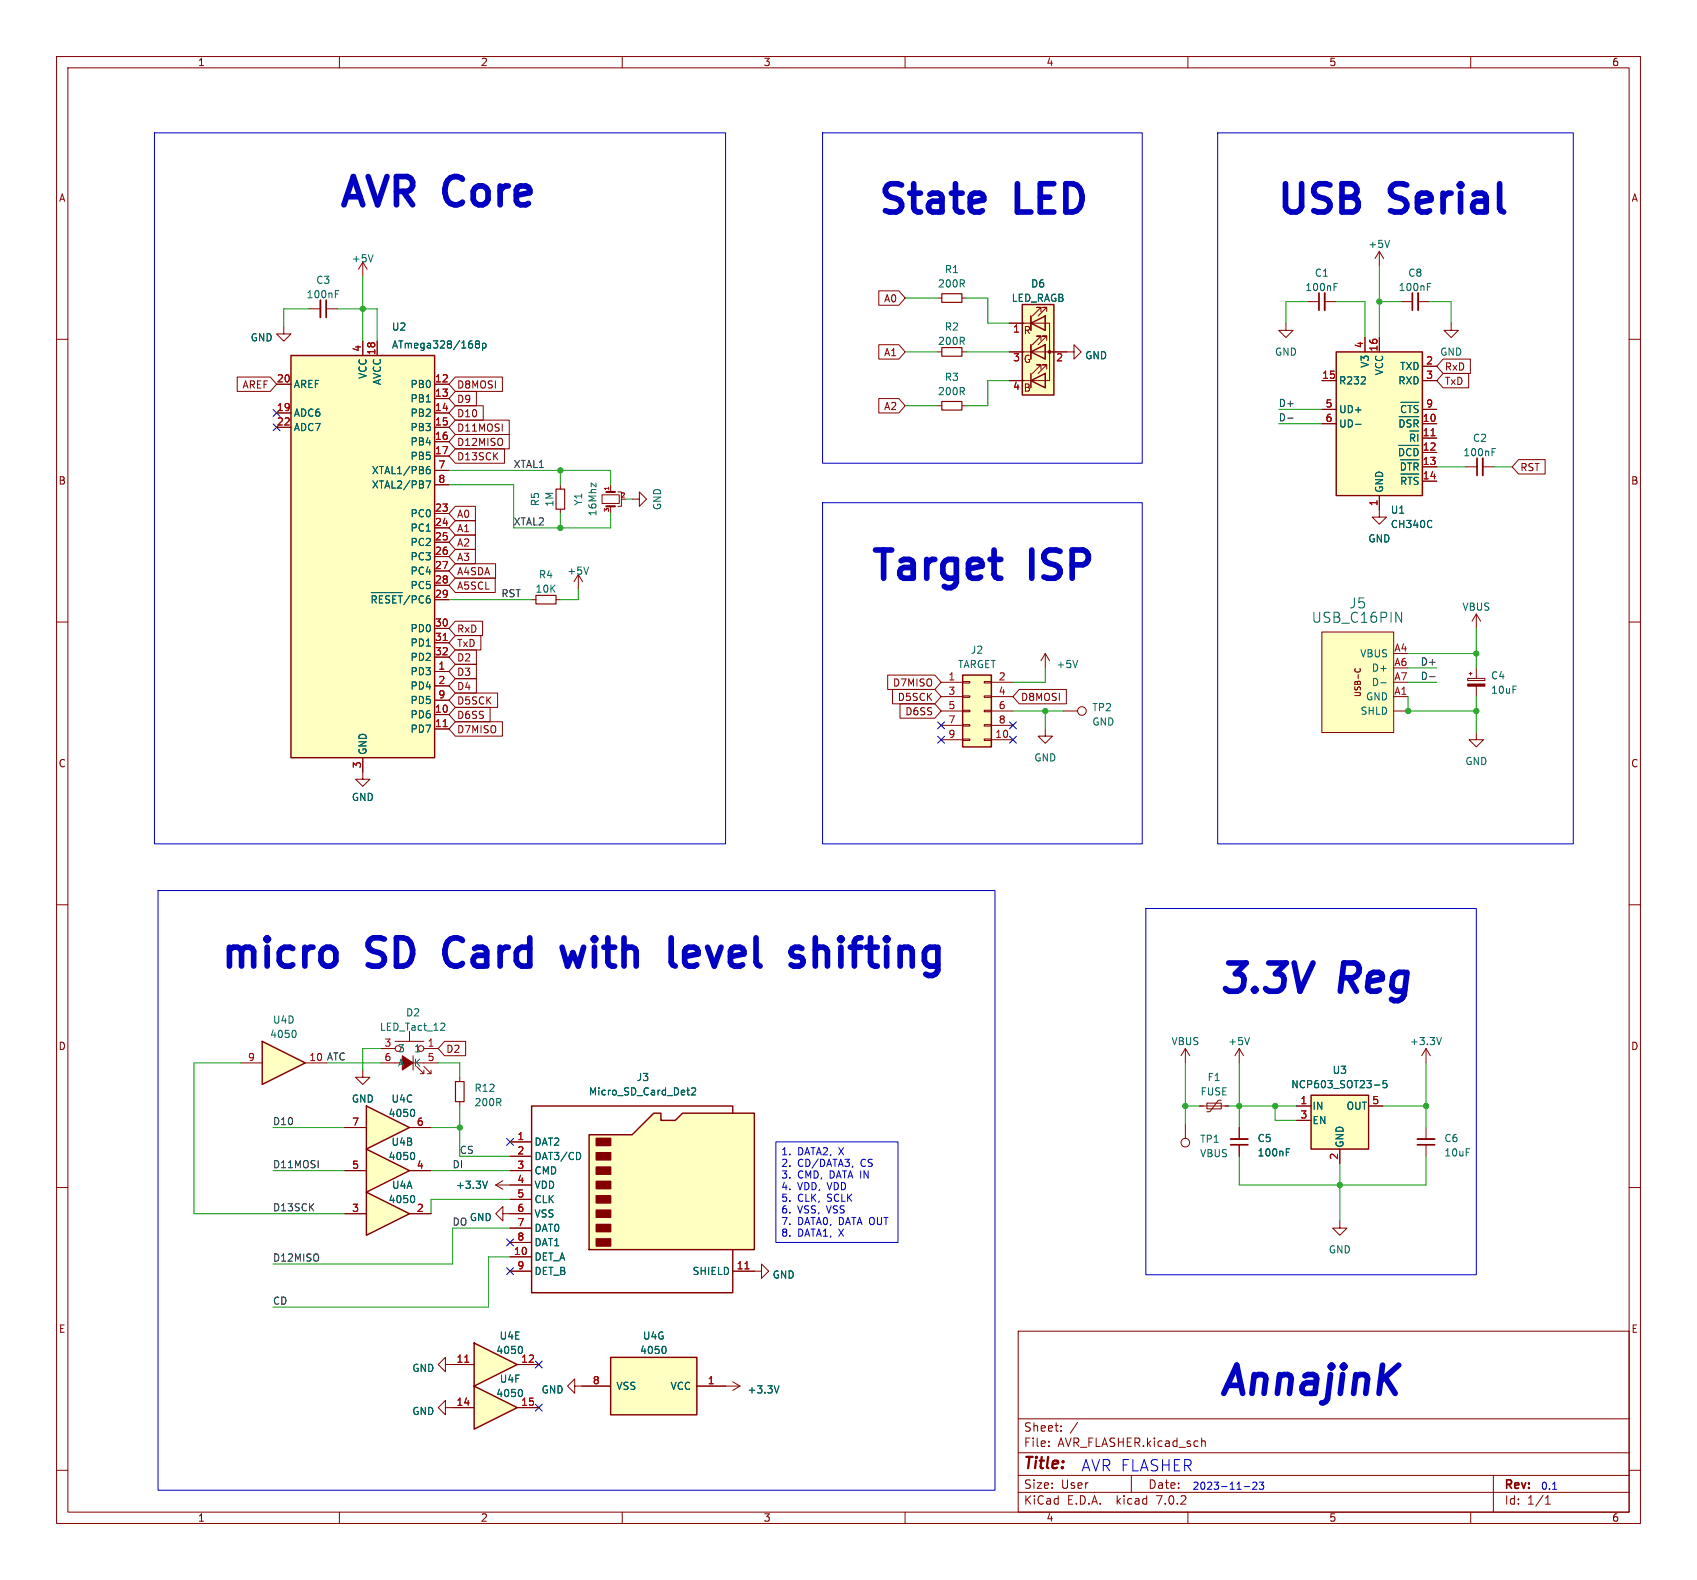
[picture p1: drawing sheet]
<svg xmlns="http://www.w3.org/2000/svg" width="300mm" height="279mm" viewBox="0 0 300 279" stroke-linecap="round" stroke-linejoin="round" font-family="sans-serif">
<g fill="none" stroke="#840000" stroke-width=".18">
<path d="M10 10h280v259.4h-280zM12 12h276v255.4h-276zM60 10v2M110 10v2M160 10v2M210 10v2M260 10v2M10 60h2M50.2 57.8v1.3h1.2l-1.2 1.2-1.3-1.2h1.3M54.6 54.6h2M57.7 54.6h2M288 60h2"/>
<path d="M99.1 85.7v.8M99.1 90v.8M106.4 87.5h3.1v1.5h-3.1zM107.9 85.7v1.3M107.9 89.5v1.3M109.2 87h.7v2.5h-.7M10 110h2M288 110h2M10 160h2M288 160h2M67.3 188h10.2M67.3 185.4h2.5"/>
<path d="M69.8 184.2h5.1M72.4 182.4v1.8M73 186.7v2.5M73.7 188.6l1.2 1.3M74.9 189.2v.7h-.6M74.9 188.6l1.3 1.3M74.9 185.4h2.6M76.2 189.2v.7h-.6M10 210h2M288 210h2M180 235.4h108v32h-108zM10 260h2"/>
<path d="M180 256.9h108M180 250.9h108M185.4 255.7v.1M185.4 254.9v.1M187.6 253v.1M187.6 252.2v.1M212.5 254.9h.5l.1 .9M288 260h2M60 267.4v2M110 267.4v2M160 267.4v2M180 263.9h108"/>
<path d="M180 260.9h108M200 260.9v3M210 267.4v2M260 267.4v2M264 260.9v6.5M273.2 266h.9M273.2 264.9l.4-.4v1.5"/>
<circle cx="74.4" cy="185.4" r=".51"/>
</g>
<path d="M107.2 87h1.5M107.2 89.5h1.5" fill="none" stroke="#840000" stroke-width=".38"/>
<path d="M59.3 51.4h.6M105.4 85.4v.7l-.9-.7v.7M78.4 180.9l.2 .3v.3l-.7 .7h.7" fill="none" stroke="#006464" stroke-width=".18"/>
<path d="M98.3 86.5h1.5v3.5h-1.5z" fill="none" stroke="#840000" stroke-width=".2"/>
<path d="M71.1 186.7l1.9 1.3-1.9 1.2z" fill="#840000" stroke="#840000" stroke-width=".18"/>
<path d="M56.6 53.1v3" fill="none" stroke="#840000" stroke-width=".33"/>
<path d="M57.7 53.1v3" fill="none" stroke="#840000" stroke-width=".3"/>
<path d="M46.4 184.2l7.6 3.8-7.6 3.8z" fill="#ffffc2"/>
<path d="M46.4 184.2l7.6 3.8-7.6 3.8z" fill="none" stroke="#840000" stroke-width=".25"/>
<g fill="none" stroke="#840000" stroke-width=".18">
<path d="M165.7 52.7h.8M170.1 52.7h.7M111.8 88.3h1.2v-1.3l1.3 1.3-1.3 1.2v-1.2M102.2 101.6l-.7 1.3M102.2 101.6v2.5M102.2 101.6l.8 1.3M184.8 115.6l-.8 1.2M184.8 115.6v2.5M184.8 115.6l.7 1.2M64.1 136.5v1.3h1.3l-1.3 1.3-1.2-1.3h1.2M42.5 188h3.9M54 188h3.8"/>
<path d="M209.5 198.8v2.5M212.1 195.6h5.1M213.4 195.1h2.5v1h-2.5zM215.9 194.6h-.5l-1.5 2h-.5M219.1 199.4v2M252.1 185.4l-.8 1.3M252.1 185.4v2.6M252.1 185.4l.8 1.3M219.1 202.4v2.1"/>
<circle cx="209.5" cy="202.1" r=".76"/>
</g>
<path d="M104 100.3l-.4 1.3M190.5 116.8l-.4 1.3M52.2 182.3l.1 .4-.1 .7M254.8 183.5l-.4 1.2M227.4 203.1h.6" fill="none" stroke="#006464" stroke-width=".18"/>
<path d="M166.5 51.9h3.6v1.6h-3.6z" fill="none" stroke="#840000" stroke-width=".2"/>
<path d="M217.6 201.4h3" fill="none" stroke="#840000" stroke-width=".33"/>
<path d="M217.6 202.4h3" fill="none" stroke="#840000" stroke-width=".3"/>
<path d="M83.8 245.1l7.6 3.8-7.6 3.8z" fill="#ffffc2"/>
<path d="M51.4 62.9h25.4v71.1h-25.4zM170.2 119.4h5.1v12.7h-5.1zM83.8 245.1l7.6 3.8-7.6 3.8z" fill="none" stroke="#840000" stroke-width=".25"/>
<g fill="none" stroke="#840000" stroke-width=".18">
<path d="M64.1 46.4l-.7 1.2M64.1 46.4v2.5M64.1 46.4l.8 1.2M48.9 67.9h2.5M48.9 73h2.5M48.9 75.6h2.5M64.1 60.3v2.6M66.7 60.3v2.6M76.8 67.9h2.6M76.8 70.5h2.6M76.8 73h2.6M76.8 75.6h2.6"/>
<path d="M76.8 78.1h2.6M165.7 71.8h.8M165.7 62.2h.8M170.1 71.8h.7M170.1 62.2h.7M76.8 80.6h2.6M76.8 90.8h2.6M76.8 93.3h2.6M76.8 95.9h2.6M76.8 98.4h2.6M76.8 83.2h2.6M76.8 85.7h2.6"/>
<path d="M76.8 118.7h2.6M76.8 101h2.6M76.8 103.5h2.6M76.8 106h2.6M76.8 111.1h2.6M76.8 113.7h2.6M76.8 116.2h2.6M64.1 134v2.5M76.8 126.4h2.6M76.8 128.9h2.6M76.8 121.3h2.6M76.8 123.8h2.6"/>
<path d="M166.4 120.7h3.8M166.4 130.8h3.8M166.4 123.2h3.8M166.4 125.7h3.8M166.4 128.3h3.8M170.2 130.7h1.2v.2h-1.2zM170.2 128.1h1.2v.3h-1.2zM170.2 125.6h1.2v.3h-1.2zM170.2 123.1h1.2v.2h-1.2zM170.2 120.5h1.2v.3h-1.2zM174 130.7h1.3v.2h-1.3zM174 128.1h1.3v.3h-1.3z"/>
<path d="M174 125.6h1.3v.3h-1.3zM174 123.1h1.3v.2h-1.3zM174 120.5h1.3v.3h-1.3zM175.3 120.7h3.8M175.3 130.8h3.8M175.3 123.2h3.8M175.3 125.7h3.8M175.3 128.3h3.8M184.8 128.9v1.3h1.3l-1.3 1.2-1.3-1.2h1.3M188 125.7h2.5M209.5 185.4l-.7 1.3M209.5 185.4v2.6"/>
<path d="M209.5 185.4l.8 1.3M219.1 185.4l-.8 1.3M219.1 185.4v2.6M219.1 185.4l.7 1.3M133.3 224.8h1.3v-1.3l1.3 1.3-1.3 1.3v-1.3M80 248.9h3.8M91.4 248.9h3.8M101.6 245.1v-1.3l-1.3 1.3 1.3 1.3v-1.3h1.3M128.3 245.1h2.5M129.5 244.3l1.3 .8M130.8 245.1l-1.3 .8"/>
<circle cx="191.3" cy="125.7" r=".76"/>
</g>
<g fill="none" stroke="#006464" stroke-width=".18">
<path d="M65.9 45l-.4 1.3M75.4 71.1h.7M84.3 60.8l-.3-.2 .3-.3h.2l.3 .2-.3 .3M84.3 60.8l-.3 .3v.2l.3 .2h.2l.3-.2v-.2l-.3-.3M84.3 60.8h.2M85.3 60.8l.4-.1 .2 .2-.1 .6h-.5M85.3 60.7v1.3M75.3 85h.8l-.5 1.3M75.4 83.2l.2-.2h.2l.3 .2v.3l-.3 .3-.3-.1-.1-.2M76 82.5l-.4 .1-.2 .4M65.6 104.8h5.5M66.5 105.6l-.2-.2h-.5v1.2"/>
<path d="M67.7 105.4h-.6v1.2M68.9 105.4h-.5l-.2 .2M70 105.4h-.6v1.2M70.4 105.4h.7M70.8 105.4v1.2M72.5 105.3l-1.1 1.6M73.6 105.6l-.2-.2h-.5v1.2M74.9 105.5l-.4-.1-.4 .3M76 105.4h-.4l-.2 .3M220.9 183.5l-.4 1.2M92.2 245.8l.1 .4-.1 .6M137.7 245.1l-.4 1.2"/>
</g>
<g fill="#ffffc2" stroke="#ffffc2" stroke-width=".18">
<path d="M170.2 119.4h5.1v12.7h-5.1z"/>
<path d="M51.4 62.9h25.4v71.1h-25.4z"/>
</g>
<path d="M166.5 71h3.6v1.5h-3.6zM166.5 61.5h3.6v1.5h-3.6z" fill="none" stroke="#840000" stroke-width=".2"/>
<path d="M78.3 113.3h.8M78.3 128.5h.8" fill="none" stroke="#a90000" stroke-width=".18"/>
<path d="M83.8 237.5l7.6 3.8-7.6 3.8z" fill="#ffffc2"/>
<path d="M180.7 53.8h5.6v16.1h-5.6zM182.2 57.2l2.6-1.3v2.5zM182.2 55.9v2.5M182.2 67.3l2.6-1.3v2.6zM182.2 62.2l2.6-1.2v2.5zM182.2 61v2.5M182.2 66v2.6M83.8 237.5l7.6 3.8-7.6 3.8zM107.9 240h15.3v10.2h-15.3z" fill="none" stroke="#840000" stroke-width=".25"/>
<g fill="none" stroke="#840000" stroke-width=".18">
<path d="M178.4 57.2h7.1v10.1h-7.1M182.2 55.9v2.5M184 55.1v-.7h-.7h.7l-1.5 1.5M184.8 55.9v2.5zM184.8 55.9h.1M185 55.1v-.7h-.7h.7l-1.5 1.5M178.4 62.2h11.5v-1.2l1.2 1.2-1.2 1.3v-1.3M182.2 61v2.5M184 65.3v-.8h-.7h.7l-1.5 1.5M184 60.2v-.8h-.7h.7l-1.5 1.6M184.8 61v2.5zM184.8 61h.1"/>
<path d="M185 65.3v-.8h-.7h.7l-1.5 1.5M185 60.2v-.8h-.7h.7l-1.5 1.6M94 106h.7M98.3 106h.8M88.9 214.6v-1.2l-1.3 1.2 1.3 1.3v-1.3h1.3M78.7 248.9v-1.2l-1.2 1.2 1.2 1.3v-1.3h1.3M80 241.3h3.8M91.4 241.3h3.8M102.9 245.1h5M123.2 245.1h5.1"/>
</g>
<path d="M82.2 240.9h.7" fill="none" stroke="#a90000" stroke-width=".18"/>
<path d="M92.2 238.1l.1 .5-.1 .6M117.6 238.1l.1 .5-.1 .7" fill="none" stroke="#006464" stroke-width=".18"/>
<g fill="#ffffc2" stroke="#ffffc2" stroke-width=".18">
<path d="M180.7 53.8h5.6v16.1h-5.6z"/>
<path d="M107.9 240h15.3v10.2h-15.3z"/>
</g>
<circle cx="185.5" cy="62.2" r=".25" fill="#840000" stroke="#840000" stroke-width=".18"/>
<path d="M94.7 105.3h3.6v1.5h-3.6z" fill="none" stroke="#840000" stroke-width=".2"/>
<path d="M104.1 200.7h7.7l3.8-3.8h1.2v1.2h2.6l1.2-1.2h12.7v24.1h-29.2z" fill="#ffffc2"/>
<g fill="#840000" stroke="#840000" stroke-width=".25">
<path d="M105.4 219.1h2.5v1.2h-2.5z"/>
<path d="M105.4 216.5h2.5v1.3h-2.5z"/>
<path d="M105.4 214h2.5v1.3h-2.5z"/>
<path d="M105.4 211.5h2.5v1.2h-2.5z"/>
<path d="M105.4 208.9h2.5v1.3h-2.5z"/>
<path d="M105.4 206.4h2.5v1.2h-2.5z"/>
<path d="M105.4 203.8h2.5v1.3h-2.5z"/>
<path d="M105.4 201.3h2.5v1.3h-2.5z"/>
</g>
<path d="M129.5 196.9v-1.3h-35.5v33h35.5v-7.6M231.8 193.7h10.1v9.5h-10.1zM104.1 200.7h7.7l3.8-3.8h1.2v1.2h2.6l1.2-1.2h12.7v24.1h-29.2z" fill="none" stroke="#840000" stroke-width=".25"/>
<g fill="none" stroke="#840000" stroke-width=".18">
<path d="M227.3 57.2v1.2h1.3l-1.3 1.3-1.2-1.3h1.2M231.1 53.3h2.1M234.2 53.3h2M243.8 44.5l-.7 1.2M243.8 44.5v2.5M243.8 44.5l.8 1.2M247.6 53.3h2.1M250.7 53.3h2M256.5 57.2v1.2h1.3l-1.3 1.3-1.2-1.3h1.2M229.2 195.6h2.6M229.2 198.1h2.6M241.9 195.6h2.6"/>
<path d="M252.1 199.4v2M90.2 201.9h3.8M90.2 204.5h3.8M90.2 207h3.8M90.2 209.6h3.8M90.2 212.1h3.8M90.2 214.6h3.8M90.2 217.2h3.8M90.2 219.7h3.8M236.9 215.9v1.3h1.2l-1.2 1.2-1.3-1.2h1.3M236.9 203.2v2.5M252.1 202.4v2.1"/>
<path d="M90.2 222.3h3.8M90.2 224.8h3.8M129.5 224.8h3.8M78.7 241.3v-1.3l-1.2 1.3 1.2 1.3v-1.3h1.3"/>
</g>
<path d="M131.7 224.4h.7" fill="none" stroke="#a90000" stroke-width=".18"/>
<path d="M235.8 50.1h.6M245.7 42.5l-.5 1.3M252.3 50.1h.6M121.4 192.8h.5M121.8 193.6h.1M122.3 192.5l.4-.1 .3 .3-.8 .9h.8M243 191.9h.9M245.1 191.1h-.6v.6l.2-.1h.4l.1 .2-.1 .4-.1 .2-.5-.2M102.5 204l.2 .3-.2 .6" fill="none" stroke="#006464" stroke-width=".18"/>
<path d="M234.2 51.8v3.1M250.7 51.8v3.1M250.6 201.4h3" fill="none" stroke="#840000" stroke-width=".33"/>
<path d="M233.2 51.8v3.1M249.7 51.8v3.1M250.6 202.4h3" fill="none" stroke="#840000" stroke-width=".3"/>
<path d="M231.8 193.7h10.1v9.5h-10.1z" fill="#ffffc2" stroke="#ffffc2" stroke-width=".18"/>
<path d="M64.8 203.2l7.6 3.8-7.6 3.8z" fill="#ffffc2"/>
<path d="M64.8 203.2l7.6 3.8-7.6 3.8z" fill="none" stroke="#840000" stroke-width=".25"/>
<path d="M61 207h3.8M72.4 207h3.8" fill="none" stroke="#840000" stroke-width=".18"/>
<path d="M73.1 203.8l.2 .5-.1 .6" fill="none" stroke="#006464" stroke-width=".18"/>
<path d="M64.8 195.6l7.6 3.8-7.6 3.8z" fill="#ffffc2"/>
<path d="M64.8 195.6l7.6 3.8-7.6 3.8z" fill="none" stroke="#840000" stroke-width=".25"/>
<path d="M61 199.4h3.8M72.4 199.4h3.8" fill="none" stroke="#840000" stroke-width=".18"/>
<path d="M73.1 196.2l.2 .5-.1 .6" fill="none" stroke="#006464" stroke-width=".18"/>
<path d="M64.8 210.8l7.6 3.8-7.6 3.8z" fill="#ffffc2"/>
<path d="M236.2 62.2h15.3v25.4h-15.3zM64.8 210.8l7.6 3.8-7.6 3.8z" fill="none" stroke="#840000" stroke-width=".25"/>
<g fill="none" stroke="#840000" stroke-width=".18">
<path d="M155.4 51.4h3.5l1.1 1.3-1.1 1.3h-3.5zM178.4 57.2h2.6M241.3 59.7v2.5M243.8 59.7v2.5M41.9 66.7h5.9l1.1 1.2-1.1 1.3h-5.9zM48.9 67.9h2.5M48.9 73h2.5M48.9 75.6h2.5M64.1 60.3v2.6M66.7 60.3v2.6M76.8 67.9h2.6M76.8 70.5h2.6"/>
<path d="M76.8 73h2.6M76.8 75.6h2.6M76.8 78.1h2.6M80.5 69.2h3.7v2.6h-3.7l-1.1-1.3zM80.5 71.8h4.9v2.5h-4.9l-1.1-1.3zM80.5 66.7h8.3v2.5h-8.3l-1.1-1.3zM80.5 74.3h9.5v2.5h-9.5l-1.1-1.2zM80.5 76.8h9.5v2.6h-9.5l-1.1-1.3zM80.5 79.4h8.7v2.5h-8.7l-1.1-1.3zM155.4 61h3.5l1.1 1.2-1.1 1.3h-3.5zM155.4 70.5h3.5l1.1 1.3-1.1 1.2h-3.5zM178.4 67.3h2.6"/>
<path d="M178.4 62.2h2.6M186.1 62.2h2.5M233.7 74.9h2.5M233.7 67.3h2.5M233.7 72.4h2.5M251.5 74.9h2.5M251.5 77.5h2.5M251.5 67.3h2.5M251.5 64.8h2.5M251.5 72.4h2.5M255.1 63.5h4.8v2.5h-4.8l-1.1-1.2zM255.1 66h4.5v2.6h-4.5l-1.1-1.3z"/>
<path d="M76.8 80.6h2.6M76.8 90.8h2.6M76.8 93.3h2.6M76.8 95.9h2.6M76.8 98.4h2.6M76.8 83.2h2.6M76.8 85.7h2.6M80.5 97.2h3.5v2.5h-3.5l-1.1-1.3zM80.5 89.5h3.5v2.6h-3.5l-1.1-1.3zM80.5 92.1h3.5v2.5h-3.5l-1.1-1.3zM80.5 94.6h3.5v2.6h-3.5l-1.1-1.3zM80.5 99.7h7.1v2.5h-7.1l-1.1-1.2z"/>
<path d="M243.8 87.6v3.8h1.3l-1.3 1.3-1.2-1.3h1.2M251.5 80h2.5M251.5 82.6h2.5M251.5 85.1h2.5M259.1 82.6h2M262.1 82.6h2.1M268.4 81.3h4.7v2.5h-4.7l-1.1-1.2zM76.8 118.7h2.6M76.8 101h2.6M76.8 103.5h2.6M76.8 106h2.6M76.8 111.1h2.6"/>
<path d="M76.8 113.7h2.6M76.8 116.2h2.6M80.5 114.9h3.7v2.6h-3.7l-1.1-1.3zM80.5 112.4h4.5v2.5h-4.5l-1.1-1.2zM80.5 117.5h3.7v2.5h-3.7l-1.1-1.3zM80.5 109.9h4.8v2.5h-4.8l-1.1-1.3zM80.5 102.2h7v2.6h-7l-1.1-1.3zM156.9 119.4h8.4l1.1 1.3-1.1 1.2h-8.4zM233.7 111.8h12.7v17.7h-12.7zM239.6 118.2l-.1 .5M240.4 118.2v.5M259.5 120h3v.3h-3z"/>
<path d="M259.7 119.1h.5M260 118.9v.5M261 108.6v2.5M261 118.1v1.9M261 108.6l-.8 1.3M261 108.6l.7 1.3M64.1 134v2.5M76.8 126.4h2.6M76.8 128.9h2.6M76.8 121.3h2.6M76.8 123.8h2.6M80.5 127.6h8.3v2.6h-8.3l-1.1-1.3z"/>
<path d="M80.5 125.1h6.1v2.5h-6.1l-1.1-1.2zM80.5 122.6h7.5v2.5h-7.5l-1.1-1.3zM80.5 120h3.7v2.6h-3.7l-1.1-1.3zM157.8 121.9h7.5l1.1 1.3-1.1 1.3h-7.5zM159.1 124.5h6.2l1.1 1.2-1.1 1.3h-6.2zM180.2 121.9h8.3v2.6h-8.3l-1.1-1.3zM246.4 123.2h2.5M246.4 125.7h2.5M261 129.5v1.3h1.3l-1.3 1.3-1.3-1.3h1.3M261 121.3v1.9M61 199.4h3.8M64.1 189.2v1.3h1.3l-1.3 1.3-1.2-1.3h1.2"/>
<path d="M72.4 199.4h3.8M78.6 184.1h3.7v2.6h-3.7l-1.1-1.3zM81.3 190.5v.8M81.3 194.8v.8M219.1 199.4v2M229.2 195.6h2.6M229.2 198.1h2.6M241.9 195.6h2.6M61 214.6h3.8M61 207h3.8M72.4 214.6h3.8M72.4 207h3.8"/>
<path d="M87.6 209.6l1.3 .7M87.6 209.6h6.4M88.9 208.8l-1.3 .8M90.2 214.6h3.8M90.2 201.9h3.8M90.2 204.5h3.8M90.2 207h3.8M90.2 212.1h3.8M90.2 217.2h3.8M90.2 219.7h3.8M219.1 202.4v2.1M236.9 203.2v2.5"/>
<path d="M90.2 222.3h3.8M90.2 224.8h3.8M129.5 224.8h3.8M80 241.3h3.8M80 248.9h3.8M91.4 241.3h3.8M91.4 248.9h3.8M102.9 245.1h5M123.2 245.1h5.1"/>
</g>
<g fill="none" stroke="#006464" stroke-width=".18">
<path d="M75.4 71.1h.7M84.3 60.8l-.3-.2 .3-.3h.2l.3 .2-.3 .3M84.3 60.8l-.3 .3v.2l.3 .2h.2l.3-.2v-.2l-.3-.3M84.3 60.8h.2M85.3 60.8l.4-.1 .2 .2-.1 .6h-.5M85.3 60.7v1.3M239.6 75h1M247.3 78.8h3.5M247.3 73.7h3.5M247.5 74.2v1.3M247.6 71.1h3.2M248.1 79.6l-.2-.2-.5-.1v1.3"/>
<path d="M248.5 71.8l-.3-.1-.4 .3M248.9 71.7h.7M249.3 71.7v1.3M249.4 76.8v1.3M250 74.2v1.3M250 79.3v1.3M250.6 76.8v1.3M250.7 71.8l-.5-.1-.2 .2M263.8 79.3h.6M75.3 85h.8l-.5 1.3M75.4 83.2l.2-.2h.2l.3 .2v.3l-.3 .3-.3-.1-.1-.2M76 82.5l-.4 .1-.2 .4"/>
<path d="M247.6 81.3h3.2M247.6 83.8h3.2M247.7 81.9v1.2M247.8 84.4v1.3M249.2 81.9v1.2M249.3 84.4v1.3M250 81.9v1.2M65.6 104.8h5.5M66.5 105.6l-.2-.2h-.5v1.2M67.7 105.4h-.6v1.2M68.9 105.4h-.5l-.2 .2M70 105.4h-.6v1.2"/>
<path d="M70.4 105.4h.7M70.8 105.4v1.2M72.5 105.3l-1.1 1.6M73.6 105.6l-.2-.2h-.5v1.2M74.9 105.5l-.4-.1-.4 .3M76 105.4h-.4l-.2 .3M246.8 108.3l1 1.7v-1.7M244.1 120.8h1M73.1 196.2l.2 .5-.1 .6M121.4 192.8h.5M121.8 193.6h.1M122.3 192.5l.4-.1 .3 .3-.8 .9h.8"/>
<path d="M243 191.9h.9M245.1 191.1h-.6v.6l.2-.1h.4l.1 .2-.1 .4-.1 .2-.5-.2M73.1 211.5l.2 .4-.1 .7M73.1 203.8l.2 .5-.1 .6M86.2 208.9l-.5 1.2M102.5 204l.2 .3-.2 .6M227.4 203.1h.6M92.2 238.1l.1 .5-.1 .6M117.6 238.1l.1 .5-.1 .7M92.2 245.8l.1 .4-.1 .6M137.7 245.1l-.4 1.2"/>
</g>
<path d="M80.5 191.3h1.5v3.5h-1.5z" fill="none" stroke="#840000" stroke-width=".2"/>
<g fill="#ffffc2" stroke="#ffffc2" stroke-width=".18">
<path d="M236.2 62.2h15.3v25.4h-15.3z"/>
<path d="M233.7 111.8h12.7v17.7h-12.7z"/>
</g>
<path d="M253 77.1h.7M78.3 113.3h.8M78.3 128.5h.8M131.7 224.4h.7M82.2 240.9h.7" fill="none" stroke="#a90000" stroke-width=".18"/>
<path d="M262.1 81v3.1" fill="none" stroke="#840000" stroke-width=".33"/>
<path d="M261.1 81v3.1" fill="none" stroke="#840000" stroke-width=".3"/>
<path d="M259.5 121h3v.3h-3z" fill="#840000" stroke="#840000" stroke-width=".18"/>
<path d="M227.6 73.9h1M252.7 119.7h1" fill="none" stroke="#0f0f0f" stroke-width=".18"/>
<path d="M27.3 23.5h101v125.7h-101zM145.4 23.5h56.5v58.4h-56.5zM215.3 23.5h62.8v125.7h-62.8zM145.4 88.9h56.5v60.3h-56.5zM27.9 157.5h148v106h-148zM202.6 160.7h58.4v64.7h-58.4zM137.2 201.9h21.5v17.8h-21.5zM150.8 206.2l-.1 .2M220 262.9h.9M221.5 262.2l.4-.1 .3 .4-.8 .9h.8M222.6 262.1h.8l-.4 .5 .3 .1v.5l-.1 .2-.6-.2M274.5 263.4h.7" fill="none" stroke="#0000c2" stroke-width=".18"/>
<path d="M99.4 167.5l.9 3.3 1-2.3M118.9 170.6l.5 .2M121.8 167.5l-.5 .2-.3 .5v1.9l.3 .5 .5 .2M123.4 168.7l-2.4 .5M140.6 169.2h.7l.5 .2 .2 .7-.2 .5-.5 .2h-1M140.6 167.5h.7l.5 .2M144.1 165.8v5M144.4 167.7l-.3 .3" fill="none" stroke="#0000c2" stroke-width="1"/>
<g fill="none" stroke="#009600" stroke-width=".18">
<path d="M54.6 54.6h-4.4v3.2M59.7 54.6h7v5.7M64.1 48.9v11.4M160 52.7h5.7M170.8 52.7h3.8v4.5h3.8M231.1 53.3h-3.8v3.9M236.2 53.3h5.1v6.4M243.8 53.3h3.8M243.8 47v12.7M252.7 53.3h3.8v3.9M160 62.2h5.7M160 71.8h5.7"/>
<path d="M170.8 62.2h7.6M178.4 67.3h-3.8v4.5h-3.8M226.1 74.9h7.6M226.1 72.4h7.6M79.4 83.2h28.5v2.5M79.4 85.7h11.4v7.6h17.1v-2.5M99.1 83.2v2.5M99.1 90.8v2.5M110.5 88.3h1.3M254 82.6h5.1M264.2 82.6h3.1M79.4 106h14.6"/>
<path d="M102.2 104.1v1.9h-3.1M184.8 118.1v2.6h-5.7M248.9 115.6h12.1M248.9 118.1h5.1M261 111.1v7M179.1 125.7h8.9M184.8 125.7v3.2M248.9 120.7h5.1M248.9 123.2v2.5h12.1M261 123.2v6.3M42.5 188h-8.2v26.6h26.7M48.3 199.4h12.7"/>
<path d="M57.8 188h9.5M67.3 185.4h-3.2v3.8M76.2 199.4h5.1M77.5 188h3.8v2.5M81.3 195.6v8.9h8.9M209.5 195.6h2.6M209.5 188v10.8M217.2 195.6h12M219.1 188v11.4M225.4 195.6v2.5h3.8M244.5 195.6h7.6M252.1 188v11.4"/>
<path d="M48.3 207h12.7M76.2 207h14M90.2 217.2h-10.2v6.3h-31.7M90.2 212.1h-14v2.5M219.1 204.5v5.1h33v-5.1M236.9 205.7v10.2M90.2 222.3h-3.8v8.8h-38.1"/>
</g>
<g fill="none" stroke="#000084" stroke-width=".18">
<path d="M48.3 72.4l1.2 1.2M48.3 75l1.2 1.2M49.5 72.4l-1.2 1.2M49.5 75l-1.2 1.2M165.8 127.7l1.2 1.2M165.8 130.2l1.2 1.2M167 127.7l-1.2 1.2M167 130.2l-1.2 1.2M178.5 130.2l1.2 1.2M178.5 127.7l1.2 1.2M179.7 130.2l-1.2 1.2M179.7 127.7l-1.2 1.2"/>
<path d="M89.6 219.1l1.2 1.2M89.6 201.3l1.2 1.2M90.8 219.1l-1.2 1.2M90.8 201.3l-1.2 1.2M89.6 224.2l1.2 1.2M90.8 224.2l-1.2 1.2M94.6 240.7l1.3 1.2M94.6 248.3l1.3 1.2M95.9 240.7l-1.3 1.2M95.9 248.3l-1.3 1.2"/>
</g>
<g fill="#009600" stroke="#009600" stroke-width=".18">
<circle cx="99.1" cy="83.2" r=".46"/>
<circle cx="64.1" cy="54.6" r=".46"/>
<circle cx="243.8" cy="53.3" r=".46"/>
<circle cx="99.1" cy="93.3" r=".46"/>
<circle cx="81.3" cy="199.4" r=".46"/>
<circle cx="184.8" cy="125.7" r=".46"/>
<circle cx="225.4" cy="195.6" r=".46"/>
<circle cx="219.1" cy="195.6" r=".46"/>
<circle cx="252.1" cy="195.6" r=".46"/>
<circle cx="236.9" cy="209.6" r=".46"/>
<circle cx="209.5" cy="195.6" r=".46"/>
<circle cx="261" cy="125.7" r=".46"/>
<circle cx="248.9" cy="125.7" r=".46"/>
<circle cx="261" cy="115.6" r=".46"/>
</g>
<g font-size="7" fill="#0000c2">
<text x="60.3" y="36.8">AVR Core</text>
<text x="155.6" y="38.1">State</text>
<text x="180.2" y="38.1">LED</text>
<text x="226.1" y="38.1">USB</text>
<text x="246.4" y="38.1">Serial</text>
<text x="154.3" y="102.9">Target</text>
<text x="182.7" y="102.9">ISP</text>
<text x="39.4" y="171.4">micro</text>
<text x="65.6" y="171.4">SD</text>
<text x="80.7" y="171.4">Card</text>
<text x="103.2" y="171.4">with</text>
<text x="123.5" y="171.4">level</text>
<text x="146.4" y="171.4">shifting</text>
<text x="215.9" y="175.9">3.3V</text>
<text x="237.3" y="175.9">Reg</text>
<text x="215.9" y="247">AnnajinK</text>
</g>
<text font-size="2.8" fill="#840000" x="181" y="260.2">Title:</text>
<text font-size="2.8" fill="#0000c2" x="191.1" y="260.3">AVR FLASHER</text>
<g font-size="2.5" fill="#006464">
<text x="238.5" y="107.8">J5</text>
<text x="231.8" y="110.3">USB_C16PIN</text>
</g>
<g font-size="2.1" fill="#840000">
<text x="181" y="256">File:</text>
<text x="181" y="253.3">Sheet:</text>
<text x="187" y="256">AVR_FLASHER.kicad_sch</text>
<text x="189.2" y="253.3">/</text>
<text x="181" y="263.4">Size:</text>
<text x="187.6" y="263.4">User</text>
<text x="203" y="263.4">Date:</text>
<text x="266" y="263.6">Rev:</text>
<text x="181" y="266.2">KiCad</text>
<text x="188.7" y="266.2">E.D.A.</text>
<text x="197.4" y="266.2">kicad</text>
<text x="204.5" y="266.2">7.0.2</text>
<text x="266" y="266.2">Id:</text>
<text x="270" y="266.2">1/1</text>
</g>
<g font-size="1.8" fill="#840000">
<text x="35" y="11.8">1</text>
<text x="85" y="11.8">2</text>
<text x="135" y="11.8">3</text>
<text x="185" y="11.8">4</text>
<text x="235" y="11.8">5</text>
<text x="285" y="11.8">6</text>
<text x="10.4" y="35.8">A</text>
<text x="288.4" y="35.8">A</text>
<text x="156.2" y="53.6">A0</text>
<text x="180.9" y="59.3">R</text>
<text x="156.2" y="63.1">A1</text>
<text x="180.9" y="64.3">G</text>
<text x="255.4" y="65.7">RxD</text>
<text x="42.7" y="68.9">AREF</text>
<text x="80.8" y="71.4">D9</text>
<text x="80.8" y="68.9">D8MOSI</text>
<text x="180.9" y="69.4">B</text>
<text x="255.4" y="68.2">TxD</text>
<text x="80.8" y="73.9">D10</text>
<text x="80.8" y="76.5">D11MOSI</text>
<text x="156.2" y="72.7">A2</text>
<text x="80.8" y="79">D12MISO</text>
<text x="80.8" y="81.6">D13SCK</text>
<text x="268.8" y="83.5">RST</text>
<text x="10.3" y="85.8">B</text>
<text x="288.3" y="85.8">B</text>
<text x="80.8" y="91.7">A0</text>
<text x="80.8" y="94.3">A1</text>
<text x="80.8" y="99.3">A3</text>
<text x="80.8" y="96.8">A2</text>
<text x="80.8" y="101.9">A4SDA</text>
<text x="80.8" y="104.4">A5SCL</text>
<text x="80.8" y="112">RxD</text>
<text x="80.8" y="117.1">D2</text>
<text x="80.8" y="114.6">TxD</text>
<text x="80.8" y="119.7">D3</text>
<text x="80.8" y="124.7">D5SCK</text>
<text x="80.8" y="122.2">D4</text>
<text x="157.7" y="121.6">D7MISO</text>
<text x="158.6" y="124.1">D5SCK</text>
<text x="180.5" y="124.1">D8MOSI</text>
<text x="80.8" y="129.8">D7MISO</text>
<text x="80.8" y="127.3">D6SS</text>
<text x="159.9" y="126.6">D6SS</text>
<text x="10.3" y="135.8">C</text>
<text x="288.3" y="135.8">C</text>
<text x="10.3" y="185.8">D</text>
<text x="288.3" y="185.8">D</text>
<text x="78.9" y="186.3">D2</text>
<text x="10.4" y="235.8">E</text>
<text x="288.4" y="235.8">E</text>
<text x="35" y="269.2">1</text>
<text x="85" y="269.2">2</text>
<text x="135" y="269.2">3</text>
<text x="185" y="269.2">4</text>
<text x="235" y="269.2">5</text>
<text x="285" y="269.2">6</text>
</g>
<g font-size="1.8" fill="#006464">
<text x="62.1" y="46.5">+5V</text>
<text x="241.8" y="44">+5V</text>
<text x="54.1" y="52.9">100nF</text>
<text x="55.8" y="50.4">C3</text>
<text x="165.8" y="51">200R</text>
<text x="167" y="48.5">R1</text>
<text x="178.8" y="53.5">LED_RAGB</text>
<text x="182.2" y="51">D6</text>
<text x="230.7" y="51.6">100nF</text>
<text x="232.4" y="49.1">C1</text>
<text x="247.2" y="51.6">100nF</text>
<text x="248.9" y="49.1">C8</text>
<text x="69.2" y="58.6">U2</text>
<text x="167" y="58.6">R2</text>
<text x="44.3" y="60.5">GND</text>
<text x="69.2" y="61.8">ATmega328/168p</text>
<text x="165.8" y="61.2">200R</text>
<text x="191.8" y="63.7">GND</text>
<text x="225.3" y="63.1">GND</text>
<text x="242.1" y="65.2" transform="rotate(-90 242.1 65.2)">V3</text>
<text x="247.4" y="65.6">TXD</text>
<text x="254.5" y="63.1">GND</text>
<text x="51.9" y="68.8">AREF</text>
<text x="65" y="67.1" transform="rotate(-90 65 67.1)">VCC</text>
<text x="67.5" y="68.2" transform="rotate(-90 67.5 68.2)">AVCC</text>
<text x="72.5" y="68.8">PB0</text>
<text x="72.5" y="71.3">PB1</text>
<text x="165.8" y="70">200R</text>
<text x="167" y="67.5">R3</text>
<text x="236.7" y="68.1">R232</text>
<text x="244.7" y="66.5" transform="rotate(-90 244.7 66.5)">VCC</text>
<text x="247.1" y="68.1">RXD</text>
<text x="51.9" y="73.9">ADC6</text>
<text x="51.9" y="76.4">ADC7</text>
<text x="72.5" y="73.9">PB2</text>
<text x="72.5" y="76.4">PB3</text>
<text x="236.7" y="73.2">UD+</text>
<text x="236.7" y="75.8">UD-</text>
<text x="247.1" y="76.4">~{DSR}</text>
<text x="247.4" y="73.8">~{CTS}</text>
<text x="72.5" y="78.9">PB4</text>
<text x="72.5" y="81.5">PB5</text>
<text x="247" y="81.4">~{DCD}</text>
<text x="247.3" y="84">~{DTR}</text>
<text x="249" y="78.9">~{RI}</text>
<text x="258.6" y="80.8">100nF</text>
<text x="260.3" y="78.3">C2</text>
<text x="65.6" y="84">XTAL1/PB6</text>
<text x="65.6" y="86.6">XTAL2/PB7</text>
<text x="95.4" y="89.6" transform="rotate(-90 95.4 89.6)">R5</text>
<text x="98" y="89.7" transform="rotate(-90 98 89.7)">1M</text>
<text x="103.1" y="89.5" transform="rotate(-90 103.1 89.5)">Y1</text>
<text x="244.7" y="87.1" transform="rotate(-90 244.7 87.1)">GND</text>
<text x="247.4" y="86.5">~{RTS}</text>
<text x="72.5" y="91.6">PC0</text>
<text x="72.5" y="94.2">PC1</text>
<text x="105.6" y="91.4" transform="rotate(-90 105.6 91.4)">16Mhz</text>
<text x="117" y="90.3" transform="rotate(-90 117 90.3)">GND</text>
<text x="245.8" y="91">U1</text>
<text x="245.8" y="93.5">CH340C</text>
<text x="72.5" y="96.7">PC2</text>
<text x="72.5" y="99.3">PC3</text>
<text x="72.5" y="101.8">PC4</text>
<text x="100.2" y="101.8">+5V</text>
<text x="241.8" y="96.1">GND</text>
<text x="65.4" y="107.5">~{RESET}/PC6</text>
<text x="72.5" y="104.3">PC5</text>
<text x="94.6" y="105">10K</text>
<text x="95.2" y="102.4">R4</text>
<text x="72.5" y="112">PD0</text>
<text x="258.5" y="108.1">VBUS</text>
<text x="72.5" y="119.6">PD3</text>
<text x="72.5" y="114.5">PD1</text>
<text x="72.5" y="117">PD2</text>
<text x="169.3" y="118.3">TARGET</text>
<text x="171.6" y="115.8">J2</text>
<text x="186.7" y="118.3">+5V</text>
<text x="240.3" y="116.4">VBUS</text>
<text x="242.4" y="118.9">D+</text>
<text x="72.5" y="122.1">PD4</text>
<text x="72.5" y="124.7">PD5</text>
<text x="193" y="125.9">TP2</text>
<text x="241.4" y="124">GND</text>
<text x="242.4" y="121.5">D-</text>
<text x="263.5" y="120.3">C4</text>
<text x="263.5" y="122.8">10uF</text>
<text x="72.5" y="127.2">PD6</text>
<text x="72.5" y="129.7">PD7</text>
<text x="193" y="128.5">GND</text>
<text x="240.4" y="126.6">SHLD</text>
<text x="65" y="133.5" transform="rotate(-90 65 133.5)">GND</text>
<text x="182.8" y="134.8">GND</text>
<text x="259" y="135.4">GND</text>
<text x="62.1" y="141.8">GND</text>
<text x="71.7" y="179.9">D2</text>
<text x="47.7" y="183.7">4050</text>
<text x="48.2" y="181.2">U4D</text>
<text x="67.1" y="182.4">LED_Tact_12</text>
<text x="207" y="185">VBUS</text>
<text x="217.1" y="185">+5V</text>
<text x="249.2" y="185">+3.3V</text>
<text x="70.4" y="186.2">3</text>
<text x="70.4" y="188.8">A</text>
<text x="73" y="188.8">K</text>
<text x="73.1" y="186.2">1</text>
<text x="112.5" y="191.3">J3</text>
<text x="213.4" y="191.3">F1</text>
<text x="235.5" y="190.1">U3</text>
<text x="62.1" y="195.1">GND</text>
<text x="68.6" y="197.7">4050</text>
<text x="69.2" y="195.1">U4C</text>
<text x="83.8" y="193.2">R12</text>
<text x="83.8" y="195.8">200R</text>
<text x="104" y="193.9">Micro_SD_Card_Det2</text>
<text x="212.2" y="193.9">FUSE</text>
<text x="228.2" y="192.6">NCP603_SOT23-5</text>
<text x="232" y="196.4">IN</text>
<text x="237.9" y="196.4">OUT</text>
<text x="69.2" y="202.8">U4B</text>
<text x="94.5" y="202.8">DAT2</text>
<text x="212.1" y="202.2">TP1</text>
<text x="222.3" y="202.1">C5</text>
<text x="232" y="198.9">EN</text>
<text x="237.7" y="202.9" transform="rotate(-90 237.7 202.9)">GND</text>
<text x="255.3" y="202.1">C6</text>
<text x="68.6" y="205.3">4050</text>
<text x="94.5" y="205.3">DAT3/CD</text>
<text x="94.5" y="207.8">CMD</text>
<text x="212.1" y="204.8">VBUS</text>
<text x="222.3" y="204.7">100nF</text>
<text x="255.3" y="204.7">10uF</text>
<text x="68.6" y="212.9">4050</text>
<text x="69.2" y="210.4">U4A</text>
<text x="80.5" y="210.4">+3.3V</text>
<text x="94.5" y="210.4">VDD</text>
<text x="94.5" y="212.9">CLK</text>
<text x="94.5" y="215.5">VSS</text>
<text x="83" y="216.1">GND</text>
<text x="94.5" y="218">DAT0</text>
<text x="94.5" y="220.5">DAT1</text>
<text x="234.9" y="221.8">GND</text>
<text x="94.5" y="223.1">DET_A</text>
<text x="94.5" y="225.6">DET_B</text>
<text x="122.3" y="225.6">SHIELD</text>
<text x="136.5" y="226.3">GND</text>
<text x="87.7" y="239.6">4050</text>
<text x="88.3" y="237">U4E</text>
<text x="113.1" y="239.6">4050</text>
<text x="113.6" y="237">U4G</text>
<text x="72.8" y="242.8">GND</text>
<text x="88.3" y="244.7">U4F</text>
<text x="109" y="245.9">VSS</text>
<text x="118.4" y="245.9">VCC</text>
<text x="72.8" y="250.4">GND</text>
<text x="87.7" y="247.2">4050</text>
<text x="95.7" y="246.6">GND</text>
<text x="132.1" y="246.6">+3.3V</text>
</g>
<g font-size="1.8" fill="#a90000">
<text x="179" y="59.1">1</text>
<text x="63.9" y="62.3" transform="rotate(-90 63.9 62.3)">4</text>
<text x="66.4" y="62.9" transform="rotate(-90 66.4 62.9)">18</text>
<text x="179" y="64.1">3</text>
<text x="186.7" y="64.1">2</text>
<text x="241" y="61.6" transform="rotate(-90 241 61.6)">4</text>
<text x="243.6" y="62.2" transform="rotate(-90 243.6 62.2)">16</text>
<text x="252.1" y="64.5">2</text>
<text x="48.9" y="67.7">20</text>
<text x="76.8" y="67.7">12</text>
<text x="76.8" y="70.2">13</text>
<text x="179" y="69.2">4</text>
<text x="233.7" y="67.1">15</text>
<text x="252.1" y="67.1">3</text>
<text x="48.9" y="72.8">19</text>
<text x="48.9" y="75.3">22</text>
<text x="76.8" y="72.8">14</text>
<text x="76.8" y="75.3">15</text>
<text x="76.8" y="77.9">16</text>
<text x="234.3" y="72.1">5</text>
<text x="234.3" y="74.7">6</text>
<text x="251.5" y="74.7">10</text>
<text x="251.5" y="77.2">11</text>
<text x="252.1" y="72.1">9</text>
<text x="76.8" y="80.4">17</text>
<text x="77.4" y="82.9">7</text>
<text x="251.5" y="79.8">12</text>
<text x="251.5" y="82.3">13</text>
<text x="77.4" y="85.5">8</text>
<text x="243.6" y="89.6" transform="rotate(-90 243.6 89.6)">1</text>
<text x="251.5" y="84.8">14</text>
<text x="76.8" y="90.6">23</text>
<text x="76.8" y="93.1">24</text>
<text x="76.8" y="95.6">25</text>
<text x="76.8" y="98.2">26</text>
<text x="76.8" y="100.7">27</text>
<text x="76.8" y="103.3">28</text>
<text x="76.8" y="105.8">29</text>
<text x="76.8" y="110.9">30</text>
<text x="76.8" y="113.4">31</text>
<text x="76.8" y="116">32</text>
<text x="77.4" y="118.5">1</text>
<text x="246.4" y="115.3">A4</text>
<text x="246.4" y="117.9">A6</text>
<text x="77.4" y="121">2</text>
<text x="77.4" y="123.6">9</text>
<text x="167.6" y="120.4">1</text>
<text x="167.6" y="122.9">3</text>
<text x="167.6" y="125.5">5</text>
<text x="176.5" y="120.4">2</text>
<text x="176.5" y="122.9">4</text>
<text x="176.5" y="125.5">6</text>
<text x="246.4" y="122.9">A1</text>
<text x="246.4" y="120.4">A7</text>
<text x="76.8" y="126.1">10</text>
<text x="76.8" y="128.7">11</text>
<text x="167.6" y="128">7</text>
<text x="167.6" y="130.6">9</text>
<text x="175.9" y="130.6">10</text>
<text x="176.5" y="128">8</text>
<text x="63.9" y="135.9" transform="rotate(-90 63.9 135.9)">3</text>
<text x="67.9" y="185.2">3</text>
<text x="75.5" y="185.2">1</text>
<text x="43.8" y="187.7">9</text>
<text x="67.9" y="187.7">6</text>
<text x="75.5" y="187.7">5</text>
<text x="229.8" y="195.3">1</text>
<text x="229.8" y="197.9">3</text>
<text x="242.5" y="195.3">5</text>
<text x="62.2" y="199.1">7</text>
<text x="73.6" y="199.1">6</text>
<text x="91.4" y="201.7">1</text>
<text x="62.2" y="206.8">5</text>
<text x="73.6" y="206.8">4</text>
<text x="91.4" y="204.2">2</text>
<text x="91.4" y="206.8">3</text>
<text x="91.4" y="209.3">4</text>
<text x="236.6" y="205.1" transform="rotate(-90 236.6 205.1)">2</text>
<text x="62.2" y="214.4">3</text>
<text x="73.6" y="214.4">2</text>
<text x="91.4" y="211.8">5</text>
<text x="91.4" y="214.4">6</text>
<text x="90.8" y="222">10</text>
<text x="91.4" y="216.9">7</text>
<text x="91.4" y="219.5">8</text>
<text x="91.4" y="224.5">9</text>
<text x="130.2" y="224.5">11</text>
<text x="80.6" y="241">11</text>
<text x="92.1" y="241">12</text>
<text x="104.7" y="244.9">8</text>
<text x="125.1" y="244.9">1</text>
<text x="80.6" y="248.7">14</text>
<text x="92.1" y="248.7">15</text>
</g>
<g font-size="1.8" fill="#0f0f0f">
<text x="226.1" y="72">D+</text>
<text x="226.1" y="74.6">D-</text>
<text x="90.8" y="82.8">XTAL1</text>
<text x="90.8" y="93">XTAL2</text>
<text x="88.5" y="105.7">RST</text>
<text x="251" y="117.8">D+</text>
<text x="251" y="120.3">D-</text>
<text x="54.6" y="187.7">10 ATC</text>
<text x="48.3" y="199">D10</text>
<text x="48.3" y="206.7">D11MOSI</text>
<text x="80" y="206.7">DI</text>
<text x="81.3" y="204.1">CS</text>
<text x="48.3" y="214.3">D13SCK</text>
<text x="80" y="216.8">DO</text>
<text x="48.3" y="223.2">D12MISO</text>
<text x="48.3" y="230.8">CD</text>
</g>
<g font-size="1.8" fill="#0000c2">
<text x="138.1" y="204.5">1.</text>
<text x="138.1" y="206.6">2.</text>
<text x="138.1" y="208.6">3.</text>
<text x="141" y="204.5">DATA2, X</text>
<text x="141" y="206.6">CD/DATA3,</text>
<text x="141" y="208.6">CMD, DATA IN</text>
<text x="152.2" y="206.6">CS</text>
<text x="138.1" y="210.7">4.</text>
<text x="138.1" y="212.8">5.</text>
<text x="138.1" y="214.8">6.</text>
<text x="141" y="210.7">VDD, VDD</text>
<text x="141" y="212.8">CLK,</text>
<text x="141" y="214.8">VSS, VSS</text>
<text x="146.3" y="212.8">SCLK</text>
<text x="138.1" y="216.9">7.</text>
<text x="138.1" y="218.9">8.</text>
<text x="141" y="216.9">DATA0, DATA OUT</text>
<text x="141" y="218.9">DATA1, X</text>
<text x="210.8" y="263.5">2023-11-23</text>
<text x="272.4" y="263.5">0.1</text>
</g>
<text font-size="1.4" fill="#840000" x="240.7" y="123.3" transform="rotate(-90 240.7 123.3)">USB-C</text>
<g font-size="1.1" fill="#a90000">
<text x="107.7" y="86.8" transform="rotate(-90 107.7 86.8)">1</text>
<text x="109.7" y="88">2</text>
<text x="107.7" y="90.6" transform="rotate(-90 107.7 90.6)">3</text>
</g>
</svg>
